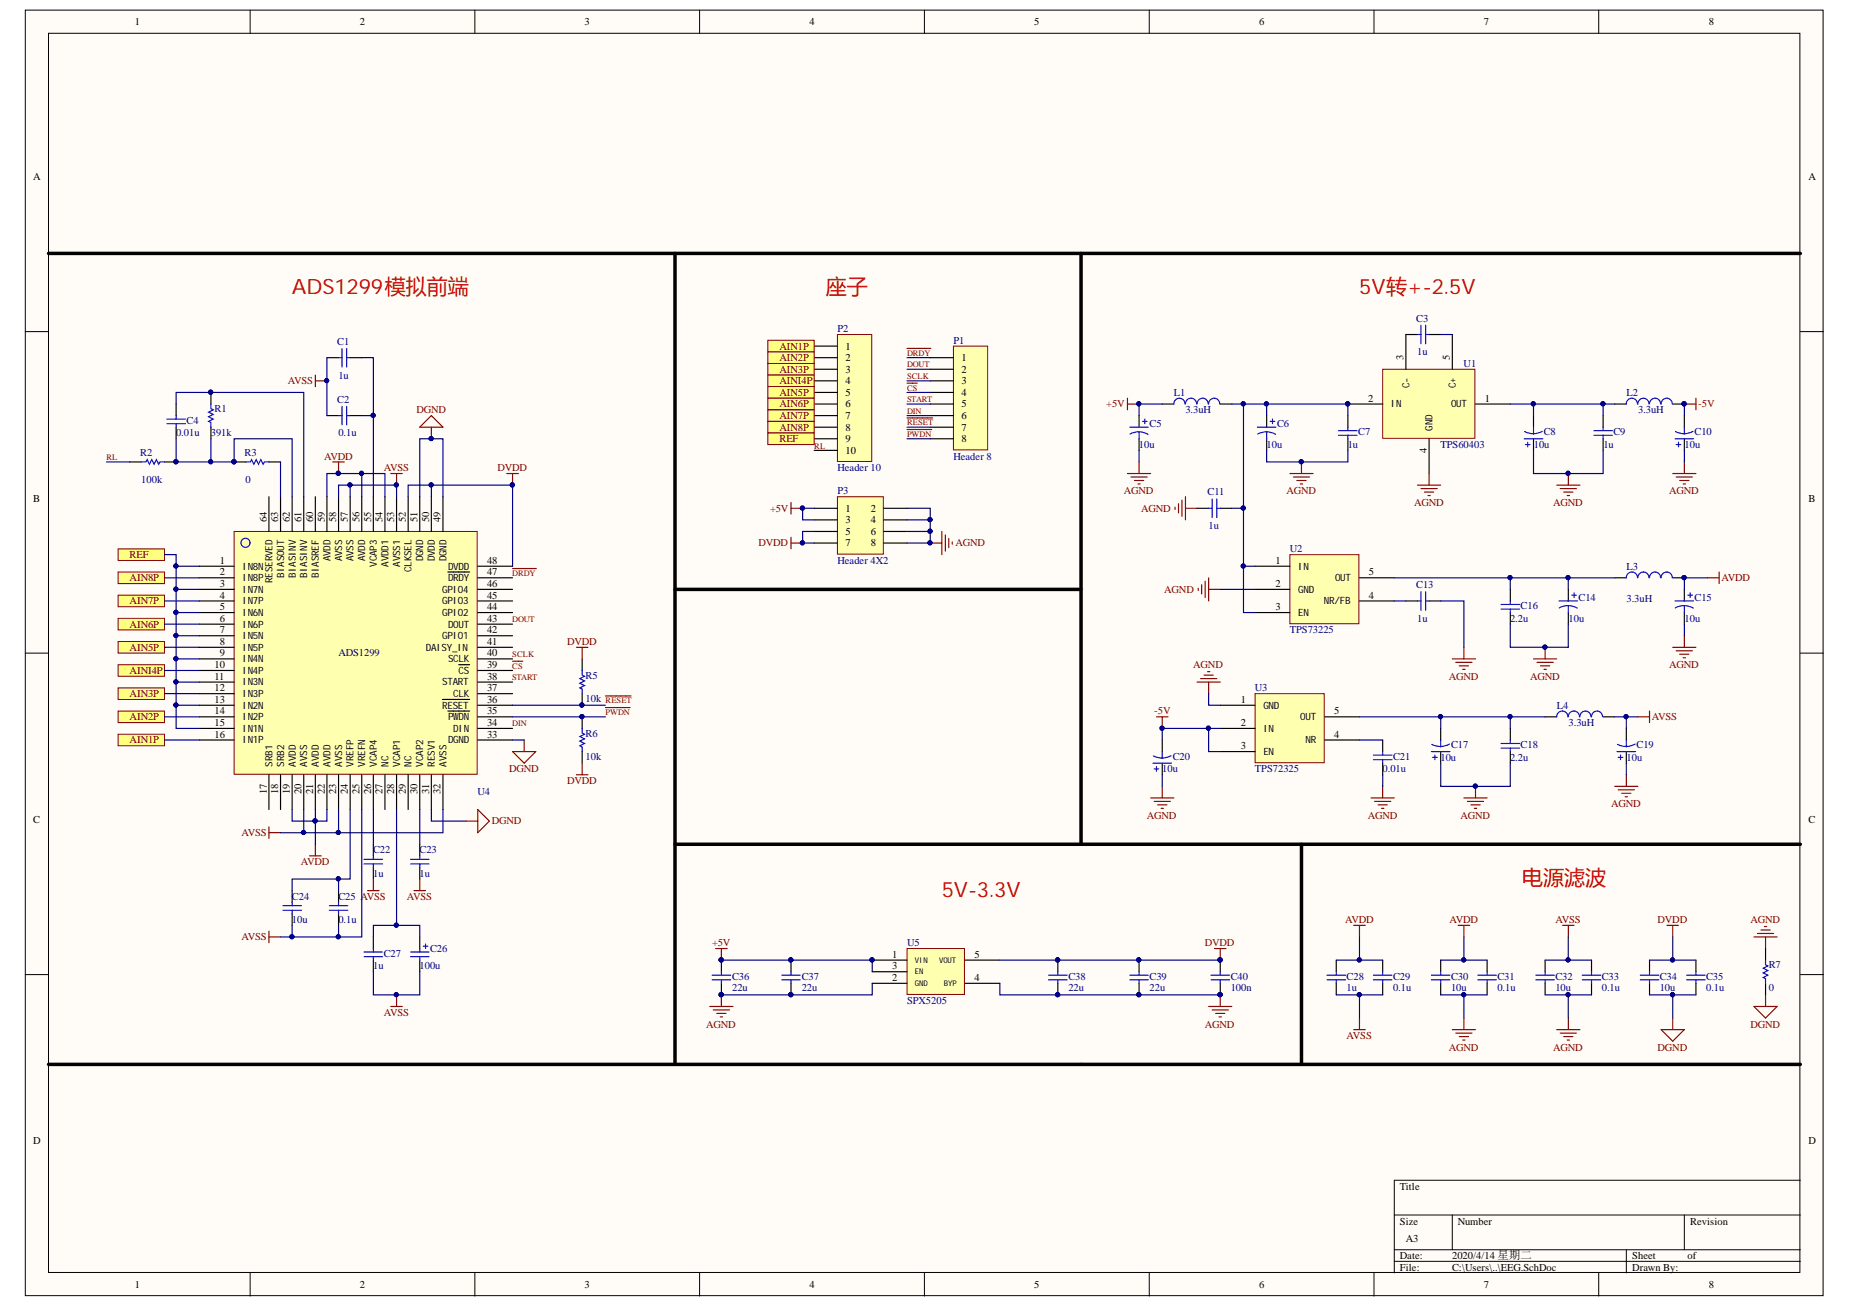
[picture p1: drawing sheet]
<svg xmlns="http://www.w3.org/2000/svg" width="297mm" height="210mm" viewBox="0 0 297 210" stroke-linecap="round" stroke-linejoin="round" font-family="sans-serif">
<g fill="#fffcf8" stroke="#000" stroke-width=".16">
<path d="M4.1 1.6h288.5v206.3h-288.5z"/>
<path d="M7.8 5.3h281v198.9h-281z"/>
</g>
<g fill="none" stroke="#000" stroke-width=".16">
<path d="M40.1 1.6v3.7M76.2 1.6v3.7M112.3 1.6v3.7M148.3 1.6v3.7M184.4 1.6v3.7M220.5 1.6v3.7M256.6 1.6v3.7M4.1 53.2h3.7M288.9 53.2h3.7M4.1 104.8h3.7M288.9 104.8h3.7M4.1 156.4h3.7"/>
<path d="M288.9 156.4h3.7M223.7 195h65.2M233.1 195v5.6M270.3 195v5.6M288.9 189.4h-65.2v14.9M40.1 204.3v3.7M76.2 204.3v3.7M112.3 204.3v3.7M148.3 204.3v3.7M184.4 204.3v3.7M220.5 204.3v3.7M223.7 200.6h65.2"/>
<path d="M223.7 202.4h65.2M256.6 204.3v3.7M261 200.6v3.7"/>
</g>
<path d="M37.6 85.3h39v39h-39z" fill="#ffffb0" stroke="#800000" stroke-width=".16"/>
<g fill="none" stroke="#000" stroke-width=".19">
<path d="M52.5 57.4h1.8M56.2 57.4h1.9M20.8 74.1h1.9M26.4 74.1h1.9M28.3 64.8v1.9M28.3 68.6v1.8M33.8 63v1.8M33.8 68.6v1.8M37.6 74.1h1.8M43.2 79.7v5.6M43.2 74.1h1.8M45 79.7v5.6"/>
<path d="M46.9 79.7v5.6M48.7 79.7v5.6M50.6 79.7v5.6M52.5 79.7v5.6M52.5 66.7h1.8M54.3 79.7v5.6M56.2 79.7v5.6M56.2 66.7h1.9M58.1 79.7v5.6M59.9 79.7v5.6M61.8 79.7v5.6M63.6 79.7v5.6"/>
<path d="M65.5 79.7v5.6M67.4 79.7v5.6M69.2 79.7v5.6M71.1 79.7v5.6M32 90.9h5.6M32 92.7h5.6M32 94.6h5.6M32 96.4h5.6M32 98.3h5.6M71.9 91.8h3.5M76.7 90.9h5.6M76.7 92.7h5.6"/>
<path d="M76.7 94.6h5.6M76.7 96.4h5.6M76.7 98.3h5.6M32 100.2h5.6M32 102h5.6M32 103.9h5.6M32 105.7h5.6M32 107.6h5.6M32 109.5h5.6M32 111.3h5.6M32 113.2h5.6M32 115h5.6"/>
<path d="M32 116.9h5.6M32 118.8h5.6M71 112.2h4.4M71.9 114.1h3.5M73.6 106.7h1.8M76.7 100.2h5.6M76.7 102h5.6M76.7 103.9h5.6M76.7 105.7h5.6M76.7 107.6h5.6M76.7 109.5h5.6M76.7 111.3h5.6"/>
<path d="M76.7 113.2h5.6M76.7 115h5.6M76.7 116.9h5.6M76.7 118.8h5.6M93.4 105.7v1.9M93.4 111.3v1.9M93.4 115v1.9M43.2 124.3v5.6M45 124.3v5.6M46.9 124.3v5.6M48.7 124.3v5.6M50.6 124.3v5.6"/>
<path d="M52.5 124.3v5.6M54.3 124.3v5.6M56.2 124.3v5.6M58.1 124.3v5.6M59.9 124.3v5.6M59.9 135.5v1.8M59.9 139.2v1.9M61.8 124.3v5.6M63.6 124.3v5.6M65.5 124.3v5.6M67.4 124.3v5.6M67.4 135.5v1.8"/>
<path d="M67.4 139.2v1.9M69.2 124.3v5.6M71.1 124.3v5.6M93.4 120.6v1.9M46.9 142.9v1.9M46.9 146.6v1.9M54.3 142.9v1.9M54.3 146.6v1.9M59.9 150.4v1.8M59.9 154.1v1.8M67.4 150.4v1.8M67.4 154.1v1.8"/>
</g>
<g fill="none" stroke="#00f" stroke-width=".19">
<path d="M54.3 57.4h.6M54.9 55.9v3M55.6 55.9v3M55.6 57.4h.6M22.7 74.1h.7l.2-.3 .4 .7 .4-.7 .3 .7 .4-.7 .4 .7 .2-.4h.7M26.8 67.3h3M26.8 68h3M28.3 66.7v.6M28.3 68v.6M33.8 64.8v.8l.4 .2-.7 .3 .7 .4-.7 .4 .7 .4-.7 .3 .3 .2v.8M39.4 74.1h.8l.2-.3 .3 .7 .4-.7 .4 .7 .4-.7 .3 .7 .2-.4h.8M54.3 66.7h.6"/>
<path d="M54.9 65.2v3M55.6 65.2v3M55.6 66.7h.6M93.4 107.6v.7l.4 .2-.7 .4 .7 .4-.7 .3 .7 .4-.7 .4 .3 .2v.7M93.4 116.9v.7l.4 .2-.7 .4 .7 .4-.7 .3 .7 .4-.7 .4 .3 .2v.7M58.4 137.9h3M58.4 138.6h3M59.9 137.3v.6M59.9 138.6v.6M65.9 137.9h2.9M65.9 138.6h2.9M67.4 137.3v.6"/>
<path d="M67.4 138.6v.6M45.4 145.3h3M45.4 146.1h3M46.9 144.8v.5M46.9 146.1v.5M52.8 145.3h3M52.8 146.1h3M54.3 144.8v.5M54.3 146.1v.5M58.4 152.8h3M58.4 153.5h3M59.9 152.2v.6"/>
<path d="M59.9 153.5v.6M65.9 152.8h2.9M65.9 153.5h2.9M67.4 152.2v.6M67.4 153.5v.6M67.9 151.8h.8M68.3 151.5v.7"/>
<circle cx="39.4" cy="87.1" r=".73"/>
</g>
<g fill="#000080" stroke="#000080" stroke-width=".16">
<circle cx="37.5" cy="74.1" r=".33"/>
<circle cx="28.2" cy="74.1" r=".33"/>
<circle cx="33.8" cy="62.9" r=".33"/>
<circle cx="54.3" cy="76" r=".33"/>
<circle cx="63.6" cy="77.8" r=".33"/>
<circle cx="82.2" cy="77.8" r=".33"/>
<circle cx="93.4" cy="113.1" r=".33"/>
<circle cx="93.4" cy="115" r=".33"/>
<circle cx="63.6" cy="159.6" r=".33"/>
</g>
<g fill="none" stroke="#800000" stroke-width=".19">
<path d="M53.4 74.1h1.9M54.3 74.1v1.9M62.7 76h1.9M63.6 76v1.9M81.3 76h1.9M82.3 76v1.9M82.3 91.2h3.8M82.3 106.1h1.6M92.5 103.9h1.9M93.4 103.9v1.8M97.1 111.7h4.2M97.1 113.5h4"/>
<path d="M43.2 132.7v1.9M43.2 133.6h1.8M49.7 137.3h1.8M50.6 135.5v1.8M92.5 124.3h1.9M93.4 122.5v1.8M43.2 149.4v1.9M43.2 150.4h1.8M59 142.9h1.8M59.9 141.1v1.8M63.6 159.7v1.8M66.4 142.9h1.9"/>
<path d="M67.4 141.1v1.8M62.7 161.5h1.9"/>
</g>
<g fill="#ffff80" stroke="#800000" stroke-width=".16">
<path d="M19 88.1h7.4v1.8h-7.4z" fill-rule="evenodd"/>
<path d="M19 91.8h7.4v1.9h-7.4z" fill-rule="evenodd"/>
<path d="M19 95.5h7.4v1.9h-7.4z" fill-rule="evenodd"/>
<path d="M19 99.2h7.4v1.9h-7.4z" fill-rule="evenodd"/>
<path d="M19 102.9h7.4v1.9h-7.4z" fill-rule="evenodd"/>
<path d="M19 106.7h7.4v1.8h-7.4z" fill-rule="evenodd"/>
<path d="M19 110.4h7.4v1.8h-7.4z" fill-rule="evenodd"/>
<path d="M19 114.1h7.4v1.9h-7.4z" fill-rule="evenodd"/>
<path d="M19 117.8h7.4v1.9h-7.4z" fill-rule="evenodd"/>
</g>
<path d="M221.9 59.3h14.8v11h-14.8z" fill="#ffffb0" stroke="#800000" stroke-width=".16"/>
<path d="M225.6 53.7v5.6M233.1 53.7v5.6M216.3 64.8h5.6M229.3 70.4v5.6M236.8 64.8h5.6" fill="none" stroke="#000" stroke-width=".19"/>
<circle cx="216.3" cy="64.8" r=".33" fill="#000080" stroke="#000080" stroke-width=".16"/>
<path d="M201.4 111.3h11.1v11.1h-11.1z" fill="#ffffb0" stroke="#800000" stroke-width=".16"/>
<path d="M195.8 113.2h5.6M195.8 116.9h5.6M212.6 118.8h5.6M212.6 115h5.6M195.8 120.6h5.6" fill="none" stroke="#000" stroke-width=".19"/>
<path d="M207 89h11.1v11.1h-11.1z" fill="#ffffb0" stroke="#800000" stroke-width=".16"/>
<g fill="none" stroke="#000" stroke-width=".19">
<path d="M225.6 53.7h1.9M229.3 53.7h1.9M182.8 66.7v1.9M182.8 70.4v1.9M186.5 64.8h1.9M195.8 64.8h1.9M203.3 66.7v1.9M203.3 70.4v1.9M216.3 66.7v1.9M216.3 70.4v1.9M246.1 66.7v1.9M246.1 70.4v1.9"/>
<path d="M257.3 66.7v1.9M257.3 70.4v1.9M259.1 64.8h1.9M268.4 64.8h1.9M270.3 66.7v1.9M270.3 70.4v1.9M192.1 81.6h1.9M195.8 81.6h1.9M201.4 90.9h5.6M201.4 94.6h5.6M201.4 98.3h5.6M218.2 96.4h5.5"/>
<path d="M218.2 92.7h5.5M225.6 96.4h1.9M229.3 96.4h1.9M242.4 94.6v1.8M242.4 98.3v1.9M251.7 94.6v1.8M251.7 98.3v1.9M259.1 92.7h1.9M268.4 92.7h1.9M270.3 94.6v1.8M270.3 98.3v1.9M186.5 118.8v1.8"/>
<path d="M221.9 118.8v1.8M231.2 116.9v1.9M242.4 116.9v1.9M248 115h1.8M257.3 115h1.8M261 116.9v1.9M186.5 122.5v1.8M221.9 122.5v1.8M231.2 120.6v1.9M242.4 120.6v1.9M261 120.6v1.9M214.4 154.1v1.8"/>
<path d="M214.4 157.8v1.9"/>
</g>
<g fill="none" stroke="#00f" stroke-width=".19">
<path d="M227.5 53.7h.5M228 52.2v3M228.8 52.2v3M228.8 53.7h.5M181.3 68.6h3M182.8 69.3l.7 .1 .7 .3M182.8 69.3l-.8 .1-.7 .3M182.8 69.3v1.1M183.3 67.6h.8M183.7 67.3v.7M190.2 64.8a.89 .89 0 0 0-.9-.9 .89 .89 0 0 0-.9 .9M192 64.8a.89 .89 0 0 0-.9-.9 .89 .89 0 0 0-.9 .9"/>
<path d="M193.9 64.8a.89 .89 0 0 0-.9-.9 .89 .89 0 0 0-.9 .9M195.7 64.8a.88 .88 0 0 0-.9-.9 .88 .88 0 0 0-.8 .9M201.8 68.6h3M203.3 69.3l.7 .1 .7 .3M203.3 69.3l-.8 .1-.7 .3M203.3 69.3v1.1M203.8 67.6h.8M204.2 67.3v.7M214.8 69.1h3M214.8 69.9h3M216.3 68.6v.5M216.3 69.9v.5"/>
<path d="M244.6 70.4h3M244.8 71.3h.7M245.2 71v.7M246.1 68.6v1.1M247.5 69.2a2.95 2.95 0 0 1-2.8 0M255.8 69.1h2.9M255.8 69.9h2.9M257.3 68.6v.5M257.3 69.9v.5M262.8 64.8a.89 .89 0 0 0-.9-.9 .89 .89 0 0 0-.9 .9M264.6 64.8a.88 .88 0 0 0-.9-.9 .88 .88 0 0 0-.9 .9M266.5 64.8a.88 .88 0 0 0-.9-.9 .88 .88 0 0 0-.9 .9"/>
<path d="M268.4 64.8a.89 .89 0 0 0-.9-.9 .89 .89 0 0 0-.9 .9M268.8 70.4h3M269 71.3h.7M269.4 71v.7M270.3 68.6v1.1M271.7 69.2a2.93 2.93 0 0 1-2.8 .1M194 81.6h.5M194.5 80.1v3M195.3 80.1v3M195.3 81.6h.5M227.5 96.4h.5M228 95v2.9"/>
<path d="M228.8 95v2.9M228.8 96.4h.5M240.9 97h3M240.9 97.7h3M242.4 96.4v.6M242.4 97.7v.6M250.2 96.4h3M251.7 97.2l.7 .1 .7 .3M251.7 97.2l-.8 .1-.7 .2M251.7 97.2v1.1M252.2 95.5h.8M252.6 95.1v.8"/>
<path d="M262.8 92.7a.89 .89 0 0 0-.9-.9 .89 .89 0 0 0-.9 .9M264.6 92.7a.88 .88 0 0 0-.9-.9 .88 .88 0 0 0-.9 .9M266.5 92.7a.88 .88 0 0 0-.9-.9 .88 .88 0 0 0-.9 .9M268.4 92.7a.89 .89 0 0 0-.9-.9 .89 .89 0 0 0-.9 .9M268.8 96.4h3M270.3 97.2l.7 .1 .7 .3M270.3 97.2l-.8 .1-.7 .2M270.3 97.2v1.1M270.9 95.5h.7M271.2 95.1v.8M231.2 118.8v1.1M232.6 119.4a2.93 2.93 0 0 1-2.8 0"/>
<path d="M240.9 119.3h3M242.4 118.8v.5M251.6 115a.89 .89 0 0 0-.9-.9 .89 .89 0 0 0-.9 .9M253.5 115a.89 .89 0 0 0-.9-.9 .89 .89 0 0 0-.9 .9M255.3 115a.88 .88 0 0 0-.9-.9 .88 .88 0 0 0-.9 .9M257.2 115a.88 .88 0 0 0-.9-.9 .88 .88 0 0 0-.9 .9M261 118.8v1.1M262.4 119.4a2.93 2.93 0 0 1-2.8 0M185 122.5h3M185.2 123.4h.8M185.6 123v.8M186.5 120.6v1.1"/>
<path d="M187.9 121.3a2.95 2.95 0 0 1-2.8 0M220.4 121.2h3M220.4 121.9h3M221.9 120.6v.6M221.9 121.9v.6M229.7 120.6h3M229.9 121.5h.7M230.3 121.2v.7M240.9 120.1h3M242.4 120.1v.5M259.5 120.6h3M259.7 121.5h.7"/>
<path d="M260.1 121.2v.7M213 157.2h2.9M213 156.5h2.9M214.4 155.9v.6M214.4 157.2v.6"/>
</g>
<g fill="#000080" stroke="#000080" stroke-width=".16">
<circle cx="270.2" cy="64.8" r=".33"/>
<circle cx="251.6" cy="76" r=".33"/>
<circle cx="208.8" cy="74.1" r=".33"/>
<circle cx="182.7" cy="64.8" r=".33"/>
<circle cx="270.2" cy="92.7" r=".33"/>
<circle cx="247.9" cy="103.8" r=".33"/>
<circle cx="186.5" cy="116.9" r=".33"/>
<circle cx="236.7" cy="126.2" r=".33"/>
<circle cx="52.4" cy="61.1" r=".33"/>
</g>
<g fill="none" stroke="#800000" stroke-width=".19">
<path d="M50.6 60.2v1.8M50.6 61.1h1.9M180.9 76h3.8M180.9 64.8h1.9M180.9 63.9v1.9M181.5 76.5h2.6M182 77.1h1.5M182.6 77.7h.4M182.8 74.1v1.9M190.2 79.7v3.7M207 76h3.7M207.6 76.5h2.6"/>
<path d="M208.1 77.1h1.5M208.7 77.7h.3M208.9 74.1v1.9M227.5 77.9h3.7M228 78.4h2.6M228.6 79h1.5M229.1 79.5h.4M229.3 76v1.9M249.8 77.9h3.7M250.4 78.4h2.6M250.9 79h1.5M251.5 79.5h.4"/>
<path d="M251.7 76v1.9M268.4 76h3.8M269 76.5h2.6M269.5 77.1h1.5M270.1 77.7h.4M270.3 74.1v1.9M270.3 64.8h1.9M272.2 63.9v1.9M188.6 81.4v.4M189.1 80.8v1.5M189.7 80.3v2.6M190.2 81.6h1.9"/>
<path d="M192.3 94.4v.4M192.8 93.8v1.5M193.4 93.3v2.6M194 92.7v3.7M194 94.6h1.8M185.6 115h1.8M186.5 115v1.9M192.1 109.5h3.7M192.7 108.9h2.6M193.2 108.3h1.5M193.8 107.8h.3M194 109.5v1.8"/>
<path d="M233.1 105.7h3.7M233.6 106.3h2.6M234.2 106.9h1.5M234.7 107.4h.4M234.9 103.9v1.8M246.1 105.7h3.7M246.6 106.3h2.7M247.2 106.9h1.5M247.8 107.4h.3M248 103.9v1.8M268.4 103.9h3.8M269 104.4h2.6"/>
<path d="M269.5 105h1.5M270.1 105.6h.4M270.3 102v1.9M184.7 128h3.7M185.2 128.6h2.6M185.8 129.2h1.5M186.3 129.7h.4M186.5 126.2v1.8M220 128h3.7M220.6 128.6h2.6M221.1 129.2h1.5M221.7 129.7h.4"/>
<path d="M221.9 126.2v1.8M234.9 128h3.7M235.5 128.6h2.6M236 129.2h1.5M236.6 129.7h.4M236.8 126.2v1.8M259.1 126.2h3.7M259.7 126.7h2.6M260.2 127.3h1.5M260.8 127.9h.4M261 124.3v1.9"/>
</g>
<path d="M173.5 40.7v94.8" fill="none" stroke="#000" stroke-width=".56"/>
<path d="M134.4 53.7h5.5v20.4h-5.5z" fill="#ffffb0" stroke="#800000" stroke-width=".16"/>
<path d="M130.7 55.5h3.7M130.7 57.4h3.7M130.7 59.3h3.7M130.7 61.1h3.7M130.7 63h3.7M130.7 64.8h3.7M130.7 66.7h3.7M130.7 68.6h3.7M130.7 70.4h3.7M130.7 72.3h3.7" fill="none" stroke="#000" stroke-width=".19"/>
<g fill="#ffff80" stroke="#800000" stroke-width=".16">
<path d="M123.2 54.6h7.5v1.9h-7.5z" fill-rule="evenodd"/>
<path d="M123.2 56.5h7.5v1.8h-7.5z" fill-rule="evenodd"/>
<path d="M123.2 58.3h7.5v1.9h-7.5z" fill-rule="evenodd"/>
<path d="M123.2 60.2h7.5v1.8h-7.5z" fill-rule="evenodd"/>
<path d="M123.2 62h7.5v1.9h-7.5z" fill-rule="evenodd"/>
<path d="M123.2 63.9h7.5v1.9h-7.5z" fill-rule="evenodd"/>
<path d="M123.2 65.8h7.5v1.8h-7.5z" fill-rule="evenodd"/>
<path d="M123.2 67.6h7.5v1.9h-7.5z" fill-rule="evenodd"/>
<path d="M123.2 69.5h7.5v1.8h-7.5z" fill-rule="evenodd"/>
</g>
<g fill="none" stroke="#800000" stroke-width=".19">
<path d="M145.6 55.9h3.8M67.4 68.6l1.8-1.9 1.9 1.9zM69.2 68.6v1.8M145.6 61.5h1.6M274 92.7h1.9M275.9 91.8v1.9M84.1 118.8v1.8M262.8 115h1.9M264.7 114.1v1.9M82.3 120.6h3.7l-1.9 1.9zM217.2 148.5h1.9M218.2 148.5v1.9"/>
<path d="M234 148.5h1.8M234.9 148.5v1.9M250.7 148.5h1.9M251.7 148.5v1.9M267.5 148.5h1.9M268.4 148.5v1.9M217.2 165.2h1.9M218.2 163.4v1.8M233.1 165.2h3.7M233.6 165.8h2.6M234.2 166.3h1.5M234.7 166.9h.4"/>
<path d="M234.9 163.4v1.8M249.8 165.2h3.7M250.4 165.8h2.6M250.9 166.3h1.5M251.5 166.9h.4M251.7 163.4v1.8M266.6 165.2h3.7l-1.9 1.9zM268.4 163.4v1.8"/>
</g>
<g fill="none" stroke="#000" stroke-width=".19">
<path d="M221.9 154.1v1.8M221.9 157.8v1.9M231.2 154.1v1.8M231.2 157.8v1.9M238.6 154.1v1.8M238.6 157.8v1.9M248 154.1v1.8M248 157.8v1.9M255.4 154.1v1.8M255.4 157.8v1.9M264.7 154.1v1.8M264.7 157.8v1.9"/>
<path d="M272.2 154.1v1.8M272.2 157.8v1.9"/>
</g>
<g fill="none" stroke="#00f" stroke-width=".19">
<path d="M220.4 157.2h3M220.4 156.5h3M221.9 155.9v.6M221.9 157.2v.6M229.7 157.2h3M229.7 156.5h3M231.2 155.9v.6M231.2 157.2v.6M237.2 157.2h2.9M237.2 156.5h2.9M238.6 155.9v.6M238.6 157.2v.6"/>
<path d="M246.5 157.2h2.9M246.5 156.5h2.9M248 155.9v.6M248 157.2v.6M253.9 157.2h3M253.9 156.5h3M255.4 155.9v.6M255.4 157.2v.6M263.2 157.2h3M263.2 156.5h3M264.7 155.9v.6M264.7 157.2v.6"/>
<path d="M270.7 157.2h2.9M270.7 156.5h2.9M272.2 155.9v.6M272.2 157.2v.6"/>
</g>
<circle cx="69.2" cy="70.4" r=".33" fill="#000080" stroke="#000080" stroke-width=".16"/>
<path d="M153 55.5h5.5v16.7h-5.5z" fill="#ffffb0" stroke="#800000" stroke-width=".16"/>
<path d="M149.3 57.4h3.7M149.3 59.3h3.7M149.3 61.1h3.7M149.3 63h3.7M149.3 64.8h3.7M149.3 66.7h3.7M149.3 68.6h3.7M149.3 70.4h3.7M283.3 152.2v1.9M283.3 157.8v1.9" fill="none" stroke="#000" stroke-width=".19"/>
<path d="M145.6 67.1h4.1M145.6 68.9h3.9M74.8 131.8h1.9M76.7 129.9l1.8 1.9-1.8 1.8zM281.5 150.4h3.7M282 149.8h2.6M282.6 149.2h1.5M283.1 148.7h.4M283.3 150.4v1.8M283.3 159.7v1.8M281.5 161.5h3.7l-1.9 1.9z" fill="none" stroke="#800000" stroke-width=".19"/>
<path d="M283.3 154.1v.7l.4 .2-.7 .4 .7 .4-.7 .3 .7 .4-.7 .4 .3 .2v.7" fill="none" stroke="#00f" stroke-width=".19"/>
<path d="M134.4 79.7h7.4v9.2h-7.4z" fill="#ffffb0" stroke="#800000" stroke-width=".16"/>
<path d="M130.7 81.6h3.7M130.7 83.4h3.7M130.7 85.3h3.7M130.7 87.1h3.7M141.8 81.6h3.8M141.8 83.4h3.8M141.8 85.3h3.8M141.8 87.1h3.8" fill="none" stroke="#000" stroke-width=".19"/>
<path d="M126.9 80.6v1.9M126.9 86.2v1.9M126.9 81.6h1.9M126.9 87.1h1.9M114.8 152.2h1.9M115.8 152.2v1.9M115.8 159.7v1.8M113.9 161.5h3.7M114.5 162.1h2.6M115 162.6h1.5M115.6 163.2h.4" fill="none" stroke="#800000" stroke-width=".19"/>
<g fill="#000080" stroke="#000080" stroke-width=".16">
<circle cx="128.8" cy="81.5" r=".33"/>
<circle cx="128.8" cy="87.1" r=".33"/>
<circle cx="115.7" cy="154" r=".33"/>
<circle cx="115.7" cy="159.6" r=".33"/>
</g>
<path d="M145.6 152.2h9.2v7.4h-9.2z" fill="#ffffb0" stroke="#800000" stroke-width=".16"/>
<g fill="none" stroke="#000" stroke-width=".19">
<path d="M115.8 154.1v1.8M115.8 157.8v1.9M126.9 154.1v1.8M126.9 157.8v1.9M140 154.1h5.6M140 155.9h5.6M140 157.8h5.6M154.9 154.1h5.5M154.9 157.8h5.5M169.8 154.1v1.8M169.8 157.8v1.9M182.8 154.1v1.8"/>
<path d="M182.8 157.8v1.9M195.8 154.1v1.8M195.8 157.8v1.9"/>
</g>
<g fill="#000080" stroke="#000080" stroke-width=".16">
<circle cx="139.9" cy="154" r=".33"/>
<circle cx="195.8" cy="159.6" r=".33"/>
<circle cx="115.7" cy="154" r=".33"/>
<circle cx="115.7" cy="159.6" r=".33"/>
<circle cx="126.9" cy="154" r=".33"/>
<circle cx="126.9" cy="159.6" r=".33"/>
<circle cx="169.7" cy="154" r=".33"/>
<circle cx="169.7" cy="159.6" r=".33"/>
<circle cx="182.7" cy="154" r=".33"/>
<circle cx="182.7" cy="159.6" r=".33"/>
<circle cx="195.8" cy="154" r=".33"/>
<circle cx="149.2" cy="87.1" r=".33"/>
<circle cx="33.8" cy="74.1" r=".33"/>
<circle cx="58" cy="76" r=".33"/>
<circle cx="54.3" cy="76" r=".33"/>
<circle cx="52.4" cy="61.1" r=".33"/>
<circle cx="93.4" cy="113.1" r=".33"/>
<circle cx="93.4" cy="115" r=".33"/>
<circle cx="54.3" cy="133.6" r=".33"/>
<circle cx="48.7" cy="133.6" r=".33"/>
<circle cx="50.6" cy="131.7" r=".33"/>
<circle cx="54.3" cy="150.3" r=".33"/>
<circle cx="54.3" cy="141" r=".33"/>
<circle cx="46.8" cy="150.3" r=".33"/>
<circle cx="63.6" cy="159.6" r=".33"/>
<circle cx="28.2" cy="113.1" r=".33"/>
<circle cx="28.2" cy="109.4" r=".33"/>
<circle cx="28.2" cy="105.7" r=".33"/>
<circle cx="28.2" cy="102" r=".33"/>
<circle cx="28.2" cy="98.3" r=".33"/>
<circle cx="28.2" cy="94.5" r=".33"/>
<circle cx="28.2" cy="90.8" r=".33"/>
<circle cx="63.6" cy="148.5" r=".33"/>
<circle cx="246.1" cy="64.8" r=".33"/>
<circle cx="257.2" cy="64.8" r=".33"/>
<circle cx="251.6" cy="76" r=".33"/>
<circle cx="270.2" cy="64.8" r=".33"/>
<circle cx="208.8" cy="74.1" r=".33"/>
<circle cx="203.2" cy="64.8" r=".33"/>
<circle cx="182.7" cy="64.8" r=".33"/>
<circle cx="199.5" cy="64.8" r=".33"/>
<circle cx="199.5" cy="81.5" r=".33"/>
<circle cx="242.3" cy="92.7" r=".33"/>
<circle cx="251.6" cy="92.7" r=".33"/>
<circle cx="247.9" cy="103.8" r=".33"/>
<circle cx="193.9" cy="116.9" r=".33"/>
<circle cx="186.5" cy="116.9" r=".33"/>
<circle cx="231.1" cy="115" r=".33"/>
<circle cx="242.3" cy="115" r=".33"/>
<circle cx="236.7" cy="126.2" r=".33"/>
<circle cx="260.9" cy="115" r=".33"/>
<circle cx="218.1" cy="154" r=".33"/>
<circle cx="59.9" cy="66.7" r=".33"/>
<circle cx="63.6" cy="77.8" r=".33"/>
<circle cx="56.2" cy="77.8" r=".33"/>
<circle cx="199.5" cy="90.8" r=".33"/>
<circle cx="270.2" cy="92.7" r=".33"/>
<circle cx="69.2" cy="70.4" r=".33"/>
<circle cx="218.1" cy="159.6" r=".33"/>
<circle cx="234.9" cy="154" r=".33"/>
<circle cx="234.9" cy="159.6" r=".33"/>
<circle cx="251.6" cy="154" r=".33"/>
<circle cx="251.6" cy="159.6" r=".33"/>
<circle cx="268.4" cy="154" r=".33"/>
<circle cx="268.4" cy="159.6" r=".33"/>
<circle cx="69.2" cy="77.8" r=".33"/>
<circle cx="82.2" cy="77.8" r=".33"/>
<circle cx="128.8" cy="87.1" r=".33"/>
<circle cx="128.8" cy="81.5" r=".33"/>
<circle cx="149.2" cy="85.3" r=".33"/>
<circle cx="216.3" cy="64.8" r=".33"/>
<circle cx="37.5" cy="74.1" r=".33"/>
<circle cx="28.2" cy="74.1" r=".33"/>
<circle cx="33.8" cy="62.9" r=".33"/>
<circle cx="149.2" cy="83.4" r=".33"/>
</g>
<path d="M149.3 87.1h1.8M151.1 85.3v3.7M151.7 85.8v2.6M152.3 86.4v1.5M152.8 87v.3M194.9 152.2h1.9M195.8 152.2v1.9M195.8 159.7v1.8M194 161.5h3.7M194.5 162.1h2.6M195.1 162.6h1.5M195.6 163.2h.4" fill="none" stroke="#800000" stroke-width=".19"/>
<g fill="none" stroke="#00f" stroke-width=".19">
<path d="M114.3 157.2h3M114.3 156.5h3M115.8 155.9v.6M115.8 157.2v.6M125.4 157.2h3M125.4 156.5h3M126.9 155.9v.6M126.9 157.2v.6M168.3 157.2h2.9M168.3 156.5h2.9M169.8 155.9v.6M169.8 157.2v.6"/>
<path d="M181.3 157.2h3M181.3 156.5h3M182.8 155.9v.6M182.8 157.2v.6M194.3 157.2h3M194.3 156.5h3M195.8 155.9v.6M195.8 157.2v.6"/>
</g>
<path d="M7.8 40.7h281.1M108.3 40.7v130.1M108.3 94.6h65.2M108.3 135.5h180.6M208.9 135.5v35.3M7.8 170.8h281.1" fill="none" stroke="#000" stroke-width=".56"/>
<g fill="none" stroke="#000080" stroke-width=".19">
<path d="M52.5 57.4v9.3M58.1 57.4h1.8v9.3h-1.8M145.6 57.4h3.7M145.6 59.3h3.7M231.2 53.7h1.9M17.1 74.1h3.7M28.3 70.4v3.7h9.3v-3.7h9.3v9.3M28.3 64.8v-1.8h20.4v16.7M33.8 70.4v3.7M45 74.1v5.6M52.5 79.7v-3.7h9.3v3.7M54.3 79.7v-1.8h9.3v1.8"/>
<path d="M56.2 77.9v1.8M58.1 76v3.7M59.9 66.7v13M67.4 79.7v-9.3h3.7v9.3M69.2 79.7v-1.8h13.1v13M69.2 77.9h-3.7v1.8M145.6 64.8h3.7M145.6 61.1h3.7M145.6 63h3.7M145.6 66.7h3.7M145.6 68.6h3.7M145.6 70.4h3.7"/>
<path d="M182.8 72.3v1.8M186.5 64.8h-3.7v1.9M197.7 64.8h1.8M203.3 72.3v1.8h13v-1.8M203.3 64.8v1.9M216.3 66.7v-1.9h-16.8v26.1M242.4 64.8h16.7M246.1 72.3v3.7h11.2v-3.7M246.1 64.8v1.9M257.3 64.8v1.9M270.3 64.8v1.9M270.3 72.3v1.8"/>
<path d="M26.4 89h1.9v1.9M26.4 92.7h5.6M26.4 96.4h5.6M32 98.3h-3.7v3.7M32 94.6h-3.7v3.7M32 90.9h-3.7v3.7M130.7 85.3h-1.9v1.8h1.9M130.7 81.6h-1.9v1.8h1.9M145.6 85.3h3.7v1.8h-3.7M145.6 81.6h3.7v1.8h-3.7M149.3 83.4v1.9M195.8 94.6h5.6"/>
<path d="M197.7 81.6h1.8M201.4 90.9h-1.9v7.4h1.9M223.7 92.7h35.4M223.7 96.4h1.9M231.2 96.4h3.7v7.5M242.4 92.7v1.9M251.7 92.7v1.9M274 92.7h-3.7v1.9M26.4 100.2h5.6M26.4 103.9h5.6M26.4 107.6h5.6M26.4 111.3h5.6"/>
<path d="M26.4 115h5.6M26.4 118.8h5.6M32 113.2h-3.7v3.7h3.7M32 109.5h-3.7v3.7M32 105.7h-3.7v3.8M32 102h-3.7v3.7M82.3 113.2h14.8M82.3 115h14.8M82.3 118.8h1.8M194 116.9h-7.5v1.9M194 111.3v1.9h1.8M195.8 116.9h-1.8v3.7h1.8"/>
<path d="M218.2 115h29.8M218.2 118.8h3.7M231.2 115v1.9M242.4 100.2v3.7h9.3v-3.7M242.4 115v1.9M259.1 115h3.7M261 115v1.9M270.3 100.2v1.8M45 133.6h3.7M46.9 129.9v1.9h3.7v-1.9M48.7 129.9v3.7h5.6M52.5 129.9v1.9h-1.9v3.7"/>
<path d="M54.3 129.9v3.7h16.8v-3.7M56.2 129.9v11.2h-9.3v1.8M58.1 129.9v20.5h-3.8v-1.9M59.9 129.9v5.6M63.6 129.9v18.6h-3.7v1.9M67.4 129.9v5.6M69.2 129.9v1.9h5.6M186.5 124.3v1.9M221.9 124.3v1.9M231.2 122.5v3.7h11.2v-3.7M261 122.5v1.8M45 150.4h9.3"/>
<path d="M46.9 148.5v1.9M54.3 141.1v1.8M59.9 155.9v3.8h7.5v-3.8M63.6 148.5h3.8v1.9M115.8 154.1h24.2v1.8M140 157.8v1.9h-24.2M160.4 154.1h35.4M160.4 157.8v1.9h35.4M214.4 159.7h7.5M218.2 150.4v3.7h-3.8M218.2 154.1h3.7M218.2 159.7v3.7"/>
<path d="M231.2 159.7h7.4M234.9 150.4v3.7h-3.7M234.9 154.1h3.7M234.9 159.7v3.7M248 159.7h7.4M251.7 150.4v3.7h-3.7M251.7 159.7v3.7M251.7 154.1h3.7M264.7 159.7h7.5M268.4 150.4v3.7h-3.7M268.4 154.1h3.8M268.4 159.7v3.7"/>
</g>
<g font-size="3.4" fill="#f00">
<text x="46.9" y="47.2">ADS1299模拟前端</text>
<text x="132.5" y="47.2">座子</text>
<text x="218.1" y="47.2">5V转+-2.5V</text>
<text x="151.1" y="143.9">5V-3.3V</text>
<text x="244.3" y="142">电源滤波</text>
</g>
<g font-size="1.7">
<text x="21.7" y="4.1">1</text>
<text x="57.8" y="4.1">2</text>
<text x="93.8" y="4.1">3</text>
<text x="129.9" y="4.1">4</text>
<text x="165.9" y="4.1">5</text>
<text x="202.1" y="4.1">6</text>
<text x="238.1" y="4.1">7</text>
<text x="274.2" y="4.1">8</text>
<text x="5.3" y="28.9">A</text>
<text x="290.2" y="28.9">A</text>
<text x="135.7" y="56.1">1</text>
<text x="135.7" y="58">2</text>
<text x="135.7" y="59.8">3</text>
<text x="154.3" y="58">1</text>
<text x="154.3" y="59.8">2</text>
<text x="225.2" y="57.8" transform="rotate(-90 225.2 57.8)">3</text>
<text x="232.7" y="57.8" transform="rotate(-90 232.7 57.8)">5</text>
<text x="135.7" y="61.7">4</text>
<text x="135.7" y="63.5">5</text>
<text x="135.7" y="65.4">6</text>
<text x="154.3" y="61.7">3</text>
<text x="154.3" y="63.5">4</text>
<text x="154.3" y="65.4">5</text>
<text x="219.6" y="64.5">2</text>
<text x="238.3" y="64.5">1</text>
<text x="135.7" y="67.2">7</text>
<text x="135.7" y="69.1">8</text>
<text x="135.7" y="71">9</text>
<text x="154.3" y="67.2">6</text>
<text x="154.3" y="69.1">7</text>
<text x="154.3" y="71">8</text>
<text x="135.7" y="72.8">10</text>
<text x="229" y="72.7" transform="rotate(-90 229 72.7)">4</text>
<text x="5.3" y="80.5">B</text>
<text x="42.8" y="83.8" transform="rotate(-90 42.8 83.8)">64</text>
<text x="44.7" y="83.8" transform="rotate(-90 44.7 83.8)">63</text>
<text x="46.5" y="83.8" transform="rotate(-90 46.5 83.8)">62</text>
<text x="48.4" y="83.8" transform="rotate(-90 48.4 83.8)">61</text>
<text x="50.2" y="83.8" transform="rotate(-90 50.2 83.8)">60</text>
<text x="52.1" y="83.8" transform="rotate(-90 52.1 83.8)">59</text>
<text x="54" y="83.8" transform="rotate(-90 54 83.8)">58</text>
<text x="55.8" y="83.8" transform="rotate(-90 55.8 83.8)">57</text>
<text x="57.7" y="83.8" transform="rotate(-90 57.7 83.8)">56</text>
<text x="59.5" y="83.8" transform="rotate(-90 59.5 83.8)">55</text>
<text x="61.4" y="83.8" transform="rotate(-90 61.4 83.8)">54</text>
<text x="63.3" y="83.8" transform="rotate(-90 63.3 83.8)">53</text>
<text x="65.1" y="83.8" transform="rotate(-90 65.1 83.8)">52</text>
<text x="67" y="83.8" transform="rotate(-90 67 83.8)">51</text>
<text x="68.8" y="83.8" transform="rotate(-90 68.8 83.8)">50</text>
<text x="70.7" y="83.8" transform="rotate(-90 70.7 83.8)">49</text>
<text x="135.7" y="82.1">1</text>
<text x="135.7" y="84">3</text>
<text x="139.7" y="82.1">2</text>
<text x="139.7" y="84">4</text>
<text x="290.2" y="80.5">B</text>
<text x="135.7" y="85.8">5</text>
<text x="135.7" y="87.7">7</text>
<text x="139.7" y="85.8">6</text>
<text x="139.7" y="87.7">8</text>
<text x="35.3" y="90.5">1</text>
<text x="35.3" y="92.3">2</text>
<text x="35.3" y="94.2">3</text>
<text x="78.2" y="94.2">46</text>
<text x="78.2" y="92.3">47</text>
<text x="78.2" y="90.5">48</text>
<text x="204.7" y="90.5">1</text>
<text x="204.7" y="94.2">2</text>
<text x="219.7" y="92.3">5</text>
<text x="35.3" y="96.1">4</text>
<text x="35.3" y="97.9">5</text>
<text x="35.3" y="99.8">6</text>
<text x="35.3" y="101.6">7</text>
<text x="78.2" y="101.6">42</text>
<text x="78.2" y="99.8">43</text>
<text x="78.2" y="97.9">44</text>
<text x="78.2" y="96.1">45</text>
<text x="204.7" y="97.9">3</text>
<text x="219.7" y="96.1">4</text>
<text x="34.4" y="107.2">10</text>
<text x="35.3" y="103.5">8</text>
<text x="35.3" y="105.3">9</text>
<text x="78.2" y="107.2">39</text>
<text x="78.2" y="105.3">40</text>
<text x="78.2" y="103.5">41</text>
<text x="34.4" y="109.1">11</text>
<text x="34.4" y="110.9">12</text>
<text x="34.4" y="112.8">13</text>
<text x="78.2" y="112.8">36</text>
<text x="78.2" y="110.9">37</text>
<text x="78.2" y="109.1">38</text>
<text x="199.1" y="112.8">1</text>
<text x="34.4" y="114.6">14</text>
<text x="34.4" y="116.5">15</text>
<text x="34.4" y="118.4">16</text>
<text x="78.2" y="118.4">33</text>
<text x="78.2" y="116.5">34</text>
<text x="78.2" y="114.6">35</text>
<text x="199.1" y="116.5">2</text>
<text x="214.1" y="118.4">4</text>
<text x="214.1" y="114.6">5</text>
<text x="199.1" y="120.2">3</text>
<text x="42.8" y="127.5" transform="rotate(-90 42.8 127.5)">17</text>
<text x="44.7" y="127.5" transform="rotate(-90 44.7 127.5)">18</text>
<text x="46.5" y="127.5" transform="rotate(-90 46.5 127.5)">19</text>
<text x="48.4" y="127.5" transform="rotate(-90 48.4 127.5)">20</text>
<text x="50.2" y="127.5" transform="rotate(-90 50.2 127.5)">21</text>
<text x="52.1" y="127.5" transform="rotate(-90 52.1 127.5)">22</text>
<text x="54" y="127.5" transform="rotate(-90 54 127.5)">23</text>
<text x="55.8" y="127.5" transform="rotate(-90 55.8 127.5)">24</text>
<text x="57.7" y="127.5" transform="rotate(-90 57.7 127.5)">25</text>
<text x="59.5" y="127.5" transform="rotate(-90 59.5 127.5)">26</text>
<text x="61.4" y="127.5" transform="rotate(-90 61.4 127.5)">27</text>
<text x="63.3" y="127.5" transform="rotate(-90 63.3 127.5)">28</text>
<text x="65.1" y="127.5" transform="rotate(-90 65.1 127.5)">29</text>
<text x="67" y="127.5" transform="rotate(-90 67 127.5)">30</text>
<text x="68.8" y="127.5" transform="rotate(-90 68.8 127.5)">31</text>
<text x="70.7" y="127.5" transform="rotate(-90 70.7 127.5)">32</text>
<text x="5.3" y="132.1">C</text>
<text x="290.2" y="132.1">C</text>
<text x="143.2" y="153.7">1</text>
<text x="143.2" y="155.5">3</text>
<text x="156.4" y="153.7">5</text>
<text x="143.2" y="157.5">2</text>
<text x="156.4" y="157.5">4</text>
<text x="5.3" y="183.7">D</text>
<text x="290.2" y="183.7">D</text>
<text x="224.6" y="190.9">Title</text>
<text x="224.6" y="196.5">Size</text>
<text x="234" y="196.5">Number</text>
<text x="271.3" y="196.5">Revision</text>
<text x="224.6" y="202.1">Date:</text>
<text x="224.6" y="203.9">File:</text>
<text x="225.6" y="199.3">A3</text>
<text x="233" y="202.1">2020/4/14 星期二</text>
<text x="233" y="203.9">C:\Users\..\EEG.SchDoc</text>
<text x="261.9" y="202.1">Sheet</text>
<text x="261.9" y="203.9">Drawn By:</text>
<text x="270.8" y="202.1">of</text>
<text x="21.7" y="206.7">1</text>
<text x="57.8" y="206.7">2</text>
<text x="93.8" y="206.7">3</text>
<text x="129.9" y="206.7">4</text>
<text x="165.9" y="206.7">5</text>
<text x="202.1" y="206.7">6</text>
<text x="238.1" y="206.7">7</text>
<text x="274.2" y="206.7">8</text>
</g>
<g font-size="1.7" fill="#000080">
<text x="134.4" y="53.3">P2</text>
<text x="227.3" y="51.6">C3</text>
<text x="54.1" y="55.3">C1</text>
<text x="153" y="55.2">P1</text>
<text x="227.4" y="57">1u</text>
<text x="234.9" y="58.9">U1</text>
<text x="54.1" y="64.6">C2</text>
<text x="54.3" y="60.7">1u</text>
<text x="188.4" y="63.5">L1</text>
<text x="261" y="63.5">L2</text>
<text x="28.3" y="70">0.01u</text>
<text x="29.9" y="68">C4</text>
<text x="33.8" y="70">391k</text>
<text x="34.4" y="66.2">R1</text>
<text x="54.3" y="70">0.1u</text>
<text x="182.8" y="71.9">10u</text>
<text x="184.5" y="68.6">C5</text>
<text x="190.2" y="66.3">3.3uH</text>
<text x="203.2" y="71.9">10u</text>
<text x="204.9" y="68.6">C6</text>
<text x="216.3" y="71.9">1u</text>
<text x="218" y="69.9">C7</text>
<text x="231.2" y="71.9">TPS60403</text>
<text x="246.1" y="71.9">10u</text>
<text x="247.7" y="69.9">C8</text>
<text x="257.3" y="71.9">1u</text>
<text x="258.9" y="69.9">C9</text>
<text x="262.9" y="66.3">3.3uH</text>
<text x="270.3" y="71.9">10u</text>
<text x="271.9" y="69.9">C10</text>
<text x="22.5" y="73.2">R2</text>
<text x="22.7" y="77.5">100k</text>
<text x="39.2" y="73.2">R3</text>
<text x="39.4" y="77.5">0</text>
<text x="134.4" y="75.6">Header 10</text>
<text x="153" y="73.8">Header 8</text>
<text x="134.4" y="79.3">P3</text>
<text x="193.8" y="79.5">C11</text>
<text x="193.9" y="84.9">1u</text>
<text x="207" y="88.6">U2</text>
<text x="134.4" y="90.5">Header 4X2</text>
<text x="227.3" y="94.4">C13</text>
<text x="261" y="91.4">L3</text>
<text x="207" y="101.6">TPS73225</text>
<text x="227.4" y="99.8">1u</text>
<text x="242.3" y="99.8">2.2u</text>
<text x="244" y="97.7">C16</text>
<text x="251.7" y="99.8">10u</text>
<text x="253.3" y="96.5">C14</text>
<text x="261" y="96.6">3.3uH</text>
<text x="270.3" y="99.8">10u</text>
<text x="271.9" y="96.5">C15</text>
<text x="54.3" y="105.3">ADS1299</text>
<text x="94" y="112.6">10k</text>
<text x="94" y="108.9">R5</text>
<text x="201.4" y="110.9">U3</text>
<text x="249.9" y="113.7">L4</text>
<text x="94" y="118.2">R6</text>
<text x="251.7" y="116.5">3.3uH</text>
<text x="94" y="121.9">10k</text>
<text x="186.5" y="123.9">10u</text>
<text x="188.2" y="121.9">C20</text>
<text x="201.4" y="123.9">TPS72325</text>
<text x="221.9" y="123.9">0.01u</text>
<text x="223.5" y="121.9">C21</text>
<text x="231.2" y="122.1">10u</text>
<text x="232.9" y="120">C17</text>
<text x="242.3" y="122.1">2.2u</text>
<text x="244" y="120">C18</text>
<text x="261" y="122.1">10u</text>
<text x="262.6" y="120">C19</text>
<text x="76.6" y="127.7">U4</text>
<text x="59.9" y="136.9">C22</text>
<text x="67.3" y="136.9">C23</text>
<text x="59.9" y="140.7">1u</text>
<text x="67.3" y="140.7">1u</text>
<text x="46.9" y="148.1">10u</text>
<text x="46.9" y="144.4">C24</text>
<text x="54.3" y="148.1">0.1u</text>
<text x="54.3" y="144.4">C25 AVSS</text>
<text x="59.9" y="155.5">1u</text>
<text x="61.6" y="153.5">C27</text>
<text x="67.3" y="155.5">100u</text>
<text x="69" y="152.7">C26</text>
<text x="145.6" y="151.8">U5</text>
<text x="283.9" y="155.4">R7</text>
<text x="117.5" y="159.1">22u</text>
<text x="117.5" y="157.2">C36</text>
<text x="128.6" y="159.1">22u</text>
<text x="128.6" y="157.2">C37</text>
<text x="145.6" y="161.2">SPX5205</text>
<text x="171.4" y="159.1">22u</text>
<text x="171.4" y="157.2">C38</text>
<text x="184.5" y="159.1">22u</text>
<text x="184.5" y="157.2">C39</text>
<text x="197.5" y="159.1">100n</text>
<text x="197.5" y="157.2">C40</text>
<text x="216.1" y="159.1">1u</text>
<text x="216.1" y="157.2">C28</text>
<text x="223.5" y="159.1">0.1u</text>
<text x="223.5" y="157.2">C29</text>
<text x="232.9" y="159.1">10u</text>
<text x="232.9" y="157.2">C30</text>
<text x="240.3" y="159.1">0.1u</text>
<text x="240.3" y="157.2">C31</text>
<text x="249.6" y="159.1">10u</text>
<text x="249.6" y="157.2">C32</text>
<text x="257" y="159.1">0.1u</text>
<text x="257" y="157.2">C33</text>
<text x="266.3" y="159.1">10u</text>
<text x="266.3" y="157.2">C34</text>
<text x="273.8" y="159.1">0.1u</text>
<text x="273.8" y="157.2">C35</text>
<text x="283.9" y="159.1">0</text>
</g>
<g font-size="1.7" fill="#800000">
<text x="125.1" y="56.1">AIN1P</text>
<text x="125.1" y="58">AIN2P</text>
<text x="125.1" y="59.8">AIN3P</text>
<text x="46.2" y="61.7">AVSS</text>
<text x="125.1" y="61.7">AINI4P</text>
<text x="125.1" y="63.5">AIN5P</text>
<text x="125.1" y="65.4">AIN6P</text>
<text x="177.5" y="65.4">+5V</text>
<text x="272.5" y="65.4">-5V</text>
<text x="66.8" y="66.3">DGND</text>
<text x="125.1" y="67.2">AIN7P</text>
<text x="125.1" y="69.1">AIN8P</text>
<text x="125.1" y="71">REF</text>
<text x="52" y="73.8">AVDD</text>
<text x="61.6" y="75.6">AVSS</text>
<text x="79.8" y="75.6">DVDD</text>
<text x="123.6" y="82.1">+5V</text>
<text x="180.3" y="79.3">AGND</text>
<text x="183.1" y="82.1">AGND</text>
<text x="206.5" y="79.3">AGND</text>
<text x="226.9" y="81.2">AGND</text>
<text x="249.3" y="81.2">AGND</text>
<text x="267.9" y="79.3">AGND</text>
<text x="20.8" y="89.6">REF</text>
<text x="121.7" y="87.7">DVDD</text>
<text x="153.3" y="87.7">AGND</text>
<text x="20.8" y="93.3">AIN8P</text>
<text x="186.8" y="95.1">AGND</text>
<text x="276.2" y="93.3">AVDD</text>
<text x="20.8" y="97">AIN7P</text>
<text x="20.8" y="100.7">AIN6P</text>
<text x="20.8" y="104.4">AIN5P</text>
<text x="91" y="103.5">DVDD</text>
<text x="191.5" y="107.2">AGND</text>
<text x="267.9" y="107.2">AGND</text>
<text x="20.8" y="108.1">AINI4P</text>
<text x="20.8" y="111.9">AIN3P</text>
<text x="232.5" y="109.1">AGND</text>
<text x="245.5" y="109.1">AGND</text>
<text x="20.8" y="115.6">AIN2P</text>
<text x="20.8" y="119.3">AIN1P</text>
<text x="185.2" y="114.6">-5V</text>
<text x="265.1" y="115.6">AVSS</text>
<text x="81.7" y="123.9">DGND</text>
<text x="91" y="125.8">DVDD</text>
<text x="184" y="131.4">AGND</text>
<text x="219.5" y="131.4">AGND</text>
<text x="234.4" y="131.4">AGND</text>
<text x="258.6" y="129.5">AGND</text>
<text x="38.7" y="134.2">AVSS</text>
<text x="78.9" y="132.3">DGND</text>
<text x="48.3" y="138.8">AVDD</text>
<text x="65.3" y="144.4">AVSS</text>
<text x="215.9" y="148.1">AVDD</text>
<text x="232.6" y="148.1">AVDD</text>
<text x="249.6" y="148.1">AVSS</text>
<text x="266" y="148.1">DVDD</text>
<text x="280.9" y="148.1">AGND</text>
<text x="38.7" y="150.9">AVSS</text>
<text x="114.3" y="151.8">+5V</text>
<text x="193.4" y="151.8">DVDD</text>
<text x="61.6" y="163.1">AVSS</text>
<text x="113.3" y="164.9">AGND</text>
<text x="193.4" y="164.9">AGND</text>
<text x="216.1" y="166.8">AVSS</text>
<text x="280.9" y="164.9">DGND</text>
<text x="232.5" y="168.6">AGND</text>
<text x="249.3" y="168.6">AGND</text>
<text x="266" y="168.6">DGND</text>
</g>
<g font-size="1.6">
<text x="223.2" y="65.4">IN</text>
<text x="226.2" y="62.3" transform="rotate(-90 226.2 62.3)">C-</text>
<text x="232.9" y="65.4">OUT</text>
<text x="233.6" y="62.3" transform="rotate(-90 233.6 62.3)">C+</text>
<text x="229.9" y="69.1" transform="rotate(-90 229.9 69.1)">GND</text>
<text x="38.9" y="91.4">IN8N</text>
<text x="38.9" y="93.3">IN8P</text>
<text x="38.9" y="95.1">IN7N</text>
<text x="43.7" y="93.6" transform="rotate(-90 43.7 93.6)">RESERVED</text>
<text x="45.6" y="92.7" transform="rotate(-90 45.6 92.7)">BIASOUT</text>
<text x="47.4" y="92.7" transform="rotate(-90 47.4 92.7)">BIASINV</text>
<text x="49.3" y="92.7" transform="rotate(-90 49.3 92.7)">BIASINV</text>
<text x="51.2" y="92.7" transform="rotate(-90 51.2 92.7)">BIASREF</text>
<text x="53" y="90.1" transform="rotate(-90 53 90.1)">AVDD</text>
<text x="54.9" y="90.1" transform="rotate(-90 54.9 90.1)">AVSS</text>
<text x="56.8" y="90.1" transform="rotate(-90 56.8 90.1)">AVSS</text>
<text x="58.6" y="90.1" transform="rotate(-90 58.6 90.1)">AVDD</text>
<text x="60.5" y="91" transform="rotate(-90 60.5 91)">VCAP3</text>
<text x="62.3" y="91" transform="rotate(-90 62.3 91)">AVDD1</text>
<text x="64.2" y="91" transform="rotate(-90 64.2 91)">AVSS1</text>
<text x="66.1" y="91.8" transform="rotate(-90 66.1 91.8)">CLKSEL</text>
<text x="67.9" y="90.1" transform="rotate(-90 67.9 90.1)">DGND</text>
<text x="69.8" y="90.1" transform="rotate(-90 69.8 90.1)">DVDD</text>
<text x="71" y="95.1">GPIO4</text>
<text x="71.6" y="90.1" transform="rotate(-90 71.6 90.1)">DGND</text>
<text x="71.9" y="93.3">DRDY</text>
<text x="71.9" y="91.4">DVDD</text>
<text x="208.3" y="91.4">IN</text>
<text x="208.3" y="95.1">GND</text>
<text x="214.2" y="93.3">OUT</text>
<text x="38.9" y="97">IN7P</text>
<text x="38.9" y="98.8">IN6N</text>
<text x="38.9" y="100.7">IN6P</text>
<text x="71" y="98.8">GPIO2</text>
<text x="71" y="97">GPIO3</text>
<text x="71.9" y="100.7">DOUT</text>
<text x="208.3" y="98.8">EN</text>
<text x="212.5" y="97">NR/FB</text>
<text x="38.9" y="102.6">IN5N</text>
<text x="38.9" y="104.4">IN5P</text>
<text x="38.9" y="106.3">IN4N</text>
<text x="68.3" y="104.4">DAISY_IN</text>
<text x="71" y="102.6">GPIO1</text>
<text x="71.9" y="106.3">SCLK</text>
<text x="38.9" y="108.1">IN4P</text>
<text x="38.9" y="110">IN3N</text>
<text x="38.9" y="111.9">IN3P</text>
<text x="38.9" y="113.7">IN2N</text>
<text x="71" y="113.7">RESET</text>
<text x="71" y="110">START</text>
<text x="72.7" y="111.9">CLK</text>
<text x="73.6" y="108.1">CS</text>
<text x="202.7" y="113.7">GND</text>
<text x="38.9" y="115.6">IN2P</text>
<text x="38.9" y="117.4">IN1N</text>
<text x="38.9" y="119.3">IN1P</text>
<text x="71.9" y="119.3">DGND</text>
<text x="71.9" y="115.6">PWN</text>
<text x="72.7" y="117.4">DIN</text>
<text x="73.6" y="115.6">D</text>
<text x="202.7" y="117.4">IN</text>
<text x="208.7" y="115.6">OUT</text>
<text x="209.5" y="119.3">NR</text>
<text x="43.7" y="123" transform="rotate(-90 43.7 123)">SRB1</text>
<text x="45.6" y="123" transform="rotate(-90 45.6 123)">SRB2</text>
<text x="47.4" y="123" transform="rotate(-90 47.4 123)">AVDD</text>
<text x="49.3" y="123" transform="rotate(-90 49.3 123)">AVSS</text>
<text x="51.2" y="123" transform="rotate(-90 51.2 123)">AVDD</text>
<text x="53" y="123" transform="rotate(-90 53 123)">AVDD</text>
<text x="54.9" y="123" transform="rotate(-90 54.9 123)">AVSS</text>
<text x="56.8" y="123" transform="rotate(-90 56.8 123)">VREFP</text>
<text x="58.6" y="123" transform="rotate(-90 58.6 123)">VREFN</text>
<text x="60.5" y="123" transform="rotate(-90 60.5 123)">VCAP4</text>
<text x="62.3" y="123" transform="rotate(-90 62.3 123)">NC</text>
<text x="64.2" y="123" transform="rotate(-90 64.2 123)">VCAP1</text>
<text x="66.1" y="123" transform="rotate(-90 66.1 123)">NC</text>
<text x="67.9" y="123" transform="rotate(-90 67.9 123)">VCAP2</text>
<text x="69.8" y="123" transform="rotate(-90 69.8 123)">RESV1</text>
<text x="71.6" y="123" transform="rotate(-90 71.6 123)">AVSS</text>
<text x="202.7" y="121.1">EN</text>
</g>
<g font-size="1.4" fill="#800000">
<text x="145.6" y="57.1">DRDY</text>
<text x="145.6" y="59">DOUT</text>
<text x="145.6" y="60.8">SCLK</text>
<text x="145.6" y="62.7">CS</text>
<text x="145.6" y="64.5">START</text>
<text x="130.7" y="72">RL</text>
<text x="145.6" y="66.4">DIN</text>
<text x="145.6" y="68.3">RESET</text>
<text x="145.6" y="70.1">PWDN</text>
<text x="17.1" y="73.8">RL</text>
<text x="82.2" y="92.4">DRDY</text>
<text x="82.2" y="99.9">DOUT</text>
<text x="82.2" y="105.4">SCLK</text>
<text x="82.2" y="107.3">CS</text>
<text x="82.2" y="109.2">START</text>
<text x="97.2" y="112.9">RESET</text>
<text x="82.2" y="116.6">DIN</text>
<text x="97.2" y="114.7">PWDN</text>
</g>
<g font-size="1.3">
<text x="146.8" y="154.5">VIN</text>
<text x="150.7" y="154.5">VOUT</text>
<text x="146.8" y="156.4">EN</text>
<text x="146.8" y="158.2">GND</text>
<text x="151.5" y="158.2">BYP</text>
</g>
</svg>
